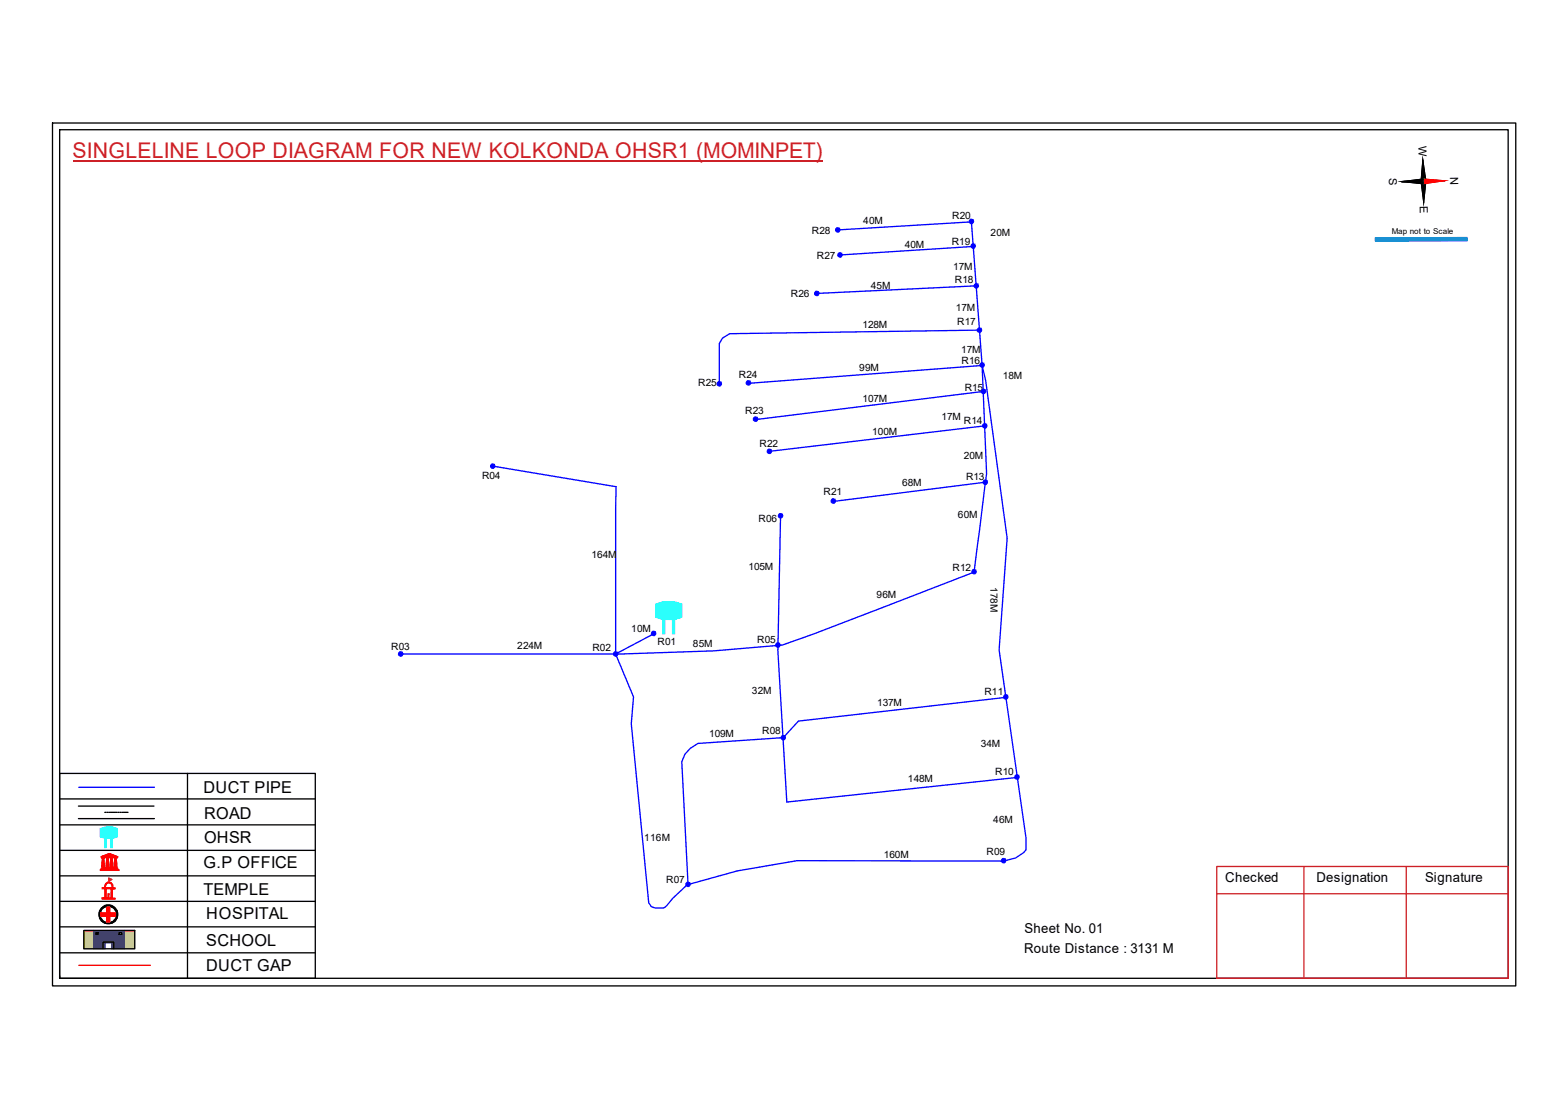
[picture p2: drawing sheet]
<svg xmlns="http://www.w3.org/2000/svg" width="297mm" height="210mm" viewBox="0 0 297 210" stroke-linecap="round" stroke-linejoin="round" font-family="sans-serif">
<path d="M11.3 151.2h48.4M11.3 156.1h48.4M14.9 152.6h14.3M14.9 154.9h14.3M35.5 146.4v38.8M11.3 175.4h48.4M11.3 161h48.4M11.3 165.8h48.4M11.3 170.6h48.4M11.3 180.3h48.4" fill="none" stroke="#000" stroke-width=".25"/>
<path d="M21 158.6h.3v1.8h-.3z" fill-rule="evenodd" fill="#0ffffc"/>
<path d="M21 158.6h.3v1.8h-.3z" fill="none" stroke="#0ffffc" stroke-width=".19"/>
<path d="M19.9 158.6h.2v1.8h-.2z" fill-rule="evenodd" fill="#0ffffc"/>
<path d="M19 156.9l1-.3a3.8 3.8 0 0 1 2.1 .2v1.6l-1.5 .3-1.6-.4zM19.9 158.6h.2v1.8h-.2z" fill="none" stroke="#0ffffc" stroke-width=".19"/>
<path d="M19 156.8a4 4 0 0 1 3.1 0v1.7a5.6 5.6 0 0 1-3 0z" fill-rule="evenodd" fill="#0ffffc"/>
<path d="M19 156.8a4 4 0 0 1 3.1 0v1.7a5.6 5.6 0 0 1-3 0z" fill="none" stroke="#0ffffc" stroke-width=".19"/>
<path d="M19 164.6h3.5v.2h-3.5zM19.2 164.3h3.1v.2h-3.1zM19.2 162.1l1.5-.6 1.6 .7zM19.3 162.4l.6-.1-.2 .1 .1 1.7h-.5l.1-1.7zM19.3 164.2h2.8v.1h-2.8zM19.5 162.1l1.2-.5 1.3 .5zM20.1 162.3h.5v1.8h-.5zM20.7 161.7l.2 .1-.2 .3zM20.9 162.3h.5v1.8h-.5zM21.6 162.3l.6 .1h-.1v1.7h-.4l.1-1.7z" fill="none" stroke="#f00" stroke-width=".19"/>
<path d="M21.6 162.3h.5v1.8h-.5z" fill-rule="evenodd" fill="#f00"/>
<path d="M21.6 162.3h.5v1.8h-.5z" fill="none" stroke="#f00" stroke-width=".19"/>
<path d="M20.9 162.3h.5v1.8h-.5z" fill-rule="evenodd" fill="#f00"/>
<path d="M20.9 162.3h.5v1.8h-.5z" fill="none" stroke="#f00" stroke-width=".19"/>
<path d="M20.1 162.3h.5v1.8h-.5z" fill-rule="evenodd" fill="#f00"/>
<path d="M20.1 162.3h.5v1.8h-.5z" fill="none" stroke="#f00" stroke-width=".19"/>
<path d="M19.3 162.3h.5v1.8h-.5z" fill-rule="evenodd" fill="#f00"/>
<path d="M19.3 162.3h.5v1.8h-.5z" fill="none" stroke="#f00" stroke-width=".19"/>
<path d="M20.6 161.7h.4v.4h-.4z" fill-rule="evenodd" fill="#f00"/>
<path d="M19 164.6h3.6v.2h-3.6zM19 164.7h3.6M19.2 164.3h3.1v.2h-3.1zM19.2 164.4h3.1M19.3 164.2h2.8v.1h-2.8zM19.3 164.3h2.8M20.6 161.7h.4v.4h-.4z" fill="none" stroke="#f00" stroke-width=".19"/>
<path d="M19.2 162.1l1-.4a.94 .94 0 0 1 1.1 0l1 .4v.2h-3.1zM19.9 162.1h.7l-.1-.3zM21 161.8l-.1 .3h.7z" fill-rule="evenodd" fill="#f00"/>
<path d="M19.2 162.1l1-.4a.94 .94 0 0 1 1.1 0l1 .4v.2h-3.1zM19.9 162.1l.6-.3 .1 .3zM20.1 168.1h1l-.1 1.9-.9-.1zM20.1 167.2a.73 .73 0 0 1 .9-.2 .73 .73 0 0 1 .4 .9v.2h.4v.1h-.5v1.7l.5 .1v.2l-2.5-.1v-.2h.6v-1.8h-.5v-.1h.5v-.4zM20.1 167.3a.55 .55 0 0 1 1 0l.2 .8-1.4-.1zM20.5 169.2l.1 .6zM20.6 166.5l.1 .5zM21 161.8l.6 .3h-.7z" fill="none" stroke="#f00" stroke-width=".19"/>
<path d="M20.6 166.2l.6 .3-.5 .3z" fill="none" stroke="#e66000" stroke-width=".19"/>
<path d="M20 167.2a.8 .8 0 0 1 1.4 .3v.5l.4 .1v.1l-.5 .1v1.5l.1 .2h.4v.2h-2.5v-.3l.6-.1v-1.6h-.6v-.2h.5zM20.1 167.4l-.2 .6h1.3l-.1-.6-.2-.3h-.5zM20.1 168.3v1.6h.9v-1.7zM20.4 169.2h.3l-.1 .7h-.2z" fill-rule="evenodd" fill="#f00"/>
<path d="M20 167.2a.8 .8 0 0 1 1.4 .3v.5l.4 .1v.1l-.5 .1v1.5l.1 .2h.4v.2h-2.5v-.3l.6-.1v-1.6h-.6v-.2h.5zM20.1 167.4l.3-.3h.5l.2 .3 .1 .6h-1.3zM20.1 168.3l.9-.1v1.7h-.9zM20.4 169.2h.3l-.1 .7h-.2z" fill="none" stroke="#f00" stroke-width=".19"/>
<path d="M20.6 166.5v.5z" fill="#f00"/>
<path d="M20.6 166.5v.5z" fill="none" stroke="#f00" stroke-width=".19"/>
<path d="M20.6 166.5v.5z" fill="#f00"/>
<path d="M20.6 166.5v.5z" fill="none" stroke="#f00" stroke-width=".19"/>
<path d="M20.6 166.5v.5z" fill="#f00"/>
<path d="M20.6 166.5v.5zM20.6 166.5v.5" fill="none" stroke="#f00" stroke-width=".19"/>
<path d="M20.7 166.8l-.1 .2z" fill="#f00"/>
<path d="M20.7 166.8l-.1 .2z" fill="none" stroke="#f00" stroke-width=".19"/>
<path d="M20.7 166.8v.2z" fill="#f00"/>
<path d="M20.7 166.8v.2z" fill="none" stroke="#f00" stroke-width=".19"/>
<path d="M20.6 167h.1z" fill="#f00"/>
<path d="M20.6 167h.1z" fill="none" stroke="#f00" stroke-width=".19"/>
<path d="M20.6 167h.1z" fill="#f00"/>
<path d="M20.6 167h.1z" fill="none" stroke="#f00" stroke-width=".19"/>
<path d="M20.6 166.2l.6 .3-.6 .3z" fill-rule="evenodd" fill="#e66000"/>
<path d="M20.6 166.2l.6 .3-.6 .3z" fill="none" stroke="#e66000" stroke-width=".19"/>
<path d="M11.3 146.4h48.4v38.8h-48.4zM19.9 153.8h.2M20.3 153.8h.2M20.7 153.8h.3M21 153.8h.4M21.5 153.8h.3M21.9 153.8h.2M22.3 153.8h.3M22.7 153.8h.3M23.2 153.8h.2M23.5 153.8h.3M23.9 153.8h.4" fill="none" stroke="#000" stroke-width=".25"/>
<path d="M14.9 149h14.3" fill="none" stroke="#00f" stroke-width=".25"/>
<g fill="none" stroke="#000" stroke-width=".19">
<path d="M19.3 172a1.38 1.38 0 0 1 2.4 .2 1.58 1.58 0 0 1 .3 1.6l-.2 .1a1.55 1.55 0 0 1-2.2 .4 1.55 1.55 0 0 1-.3-2.3z"/>
<circle cx="20.5" cy="173" r="1.81"/>
<circle cx="20.5" cy="173.1" r="1.78"/>
<circle cx="20.5" cy="173.1" r="1.59"/>
</g>
<path d="M18.7 173a1.81 1.81 0 0 1 3.6 0 1.81 1.81 0 0 1-3.6 0zM19.3 172a1.54 1.54 0 0 0 .3 2.3 1.54 1.54 0 0 0 2.2-.4l.2-.1a1.53 1.53 0 0 0-.9-2.1 1.37 1.37 0 0 0-1.8 .3z" fill-rule="evenodd" fill="#000"/>
<path d="M19.1 172.8h1.2v-1.1h.5v1.1h1.1v.6h-1.1v1.1h-.5v-1.1h-1.2z" fill="none" stroke="#f00" stroke-width=".25"/>
<path d="M19.1 172.8h1.1v-1.1h.6v1.1h1.1v.6h-1.1v1.1h-.6v-1.1h-1.1z" fill-rule="evenodd" fill="#f00"/>
<path d="M19.1 172.8h1.1v-1.1h.6v1.1h1.1v.6h-1.1v1.1h-.6v-1.1h-1.1z" fill="none" stroke="#f00" stroke-width=".19"/>
<path d="M14.9 182.7h13.6" fill="none" stroke="#f00" stroke-width=".25"/>
<path d="M15.9 176.1h1.9v3.5h-1.9zM23.6 176.1h1.9v3.5h-1.9z" fill-rule="evenodd" fill="#c8c92d"/>
<path d="M15.9 176.1h1.9v3.5h-1.9zM23.6 176.1h1.9v3.5h-1.9z" fill="none" stroke="#c8c92d" stroke-width=".19"/>
<path d="M17.7 176.1h5.9v3.5h-2.5v-1.1h-1.2v1.1h-2.2zM18.2 176.5v.4h.3v-.4zM22.6 176.5v.4h.4v-.4z" fill-rule="evenodd" fill="#293189"/>
<path d="M17.7 176.1h5.9v3.5h-2.5v-1.1h-1.2v1.1h-2.2zM18.2 176.5h.3v.4h-.3zM22.6 176.5h.4v.4h-.4z" fill="none" stroke="#293189" stroke-width=".19"/>
<path d="M9.9 23.3h277.2v163.3h-277.2zM11.3 24.6h274.4v160.6h-274.4zM273.7 34.2l-8.1 .2M15.9 176.1h9.6v3.5h-9.6zM18.2 176.5h.4v.4h-.4zM19.5 179.6v-1.3h2v1.3M22.6 176.5h.5v.4h-.5zM11.3 184.8v.4" fill="none" stroke="#000" stroke-width=".25"/>
<path d="M13.8 30.4h142M230.5 164h55.2v21.2h-55.2zM230.5 169.2h55.2M247 164v21.2M266.4 164v21.2" fill="none" stroke="#cd2027" stroke-width=".25"/>
<path d="M269.5 30.2l.6 4.1h-.9zM269.2 34.3h.9l-.4 4.1z" fill="#000"/>
<path d="M269.2 34.3h.9l-.4 4.1zM269.5 30.2l.6 4.1h-.9z" fill="none" stroke="#000" stroke-width=".19"/>
<path d="M269.6 33.9l4.1 .3-4.1 .6z" fill="#f00"/>
<path d="M269.6 33.9l4.1 .3-4.1 .6z" fill="none" stroke="#f00" stroke-width=".19"/>
<path d="M269.5 30.2l.6 4.1h-.9zM269.2 34.3h.9l-.4 4.1zM265.6 34.4l4-.5v.9z" fill="#000"/>
<path d="M265.6 34.4l4-.5v.9zM269.2 34.3h.9l-.4 4.1zM269.5 30.2l.6 4.1h-.9z" fill="none" stroke="#000" stroke-width=".19"/>
<path d="M273.7 34.2l-8.1 .2" fill="none" stroke="#000" stroke-width=".25"/>
<path d="M269.6 33.9l4.1 .3-4.1 .6z" fill="#f00"/>
<path d="M269.6 33.9l4.1 .3-4.1 .6z" fill="none" stroke="#f00" stroke-width=".19"/>
<path d="M265.6 34.4l4-.5v.9z" fill="#000"/>
<path d="M265.6 34.4l4-.5v.9z" fill="none" stroke="#000" stroke-width=".19"/>
<path d="M273.7 34.2l-4.1 .1" fill="none" stroke="#f00" stroke-width=".25"/>
<path d="M269.6 34.3l-4 .1" fill="none" stroke="#000" stroke-width=".25"/>
<path d="M260.6 45h17.2v.6h-17.2z" fill-rule="evenodd" fill="#0093dd"/>
<path d="M260.6 45h17.2v.6h-17.2z" fill="none" stroke="#0093dd" stroke-width=".19"/>
<path d="M260.6 45h17.3v.6h-17.3z" fill="none" stroke="#0093dd" stroke-width=".25"/>
<path d="M158.7 43.5l25.3-1.5 2.1 27.2 .6 2.9 4.1 29.8-1.5 21.1 5 35.5v2.4l-.4 .5-1.5 1-2.3 .6-39.1-.1-11.3 1.9-9.5 2.7-2.7 2.5-1.6 1.8-1.7 .1-.8-.3-.5-.7-3.3-33.9 .4-5.1-3.4-8.1M184.4 46.7l-25.3 1.6M185 54.1l-30.3 1.4M141.8 72.6l44.3-3.4 .8 20.5-2.4 18.6-30.5 11.8-5.8 2-12.9 1.1-17.6 .6h-41.8M185.5 62.5l-47.3 .7-1.3 .8-.6 1v7.7M186.3 74.1l-43.2 5.3M93.3 88.2l23.4 3.9-.1 31.7M147.9 97.6l-.5 25.6 1.7 28.6 43.6-4.6M186.6 80.6l-40.8 4.8M186.6 91.3l-28.7 3.6M123.8 120l-7.2 3.8M190.5 132l-39.2 4.5-2.9 3.1-16.2 1.1-1.4 .9-1.1 1.1-.5 1.5 1.1 23.2" fill="none" stroke="#00f" stroke-width=".25"/>
<circle cx="123.8" cy="119.8" r=".44" fill="#00f"/>
<circle cx="123.8" cy="119.8" r=".44" fill="none" stroke="#00f" stroke-width=".19"/>
<circle cx="116.6" cy="123.7" r=".44" fill="#00f"/>
<circle cx="116.6" cy="123.7" r=".44" fill="none" stroke="#00f" stroke-width=".19"/>
<circle cx="75.9" cy="123.7" r=".44" fill="#00f"/>
<circle cx="75.9" cy="123.7" r=".44" fill="none" stroke="#00f" stroke-width=".19"/>
<circle cx="93.4" cy="88.2" r=".44" fill="#00f"/>
<circle cx="93.4" cy="88.2" r=".44" fill="none" stroke="#00f" stroke-width=".19"/>
<circle cx="130.4" cy="167.3" r=".44" fill="#00f"/>
<circle cx="130.4" cy="167.3" r=".44" fill="none" stroke="#00f" stroke-width=".19"/>
<circle cx="148.4" cy="139.6" r=".44" fill="#00f"/>
<circle cx="148.4" cy="139.6" r=".44" fill="none" stroke="#00f" stroke-width=".19"/>
<circle cx="190.1" cy="162.9" r=".44" fill="#00f"/>
<circle cx="190.1" cy="162.9" r=".44" fill="none" stroke="#00f" stroke-width=".19"/>
<circle cx="190.6" cy="131.9" r=".44" fill="#00f"/>
<circle cx="190.6" cy="131.9" r=".44" fill="none" stroke="#00f" stroke-width=".19"/>
<circle cx="192.7" cy="147" r=".44" fill="#00f"/>
<circle cx="192.7" cy="147" r=".44" fill="none" stroke="#00f" stroke-width=".19"/>
<circle cx="147.4" cy="122" r=".44" fill="#00f"/>
<circle cx="147.4" cy="122" r=".44" fill="none" stroke="#00f" stroke-width=".19"/>
<circle cx="147.9" cy="97.6" r=".44" fill="#00f"/>
<circle cx="147.9" cy="97.6" r=".44" fill="none" stroke="#00f" stroke-width=".19"/>
<circle cx="184.5" cy="108.2" r=".44" fill="#00f"/>
<circle cx="184.5" cy="108.2" r=".44" fill="none" stroke="#00f" stroke-width=".19"/>
<circle cx="186.7" cy="91.2" r=".44" fill="#00f"/>
<circle cx="186.7" cy="91.2" r=".44" fill="none" stroke="#00f" stroke-width=".19"/>
<circle cx="157.9" cy="94.8" r=".44" fill="#00f"/>
<circle cx="157.9" cy="94.8" r=".44" fill="none" stroke="#00f" stroke-width=".19"/>
<circle cx="145.8" cy="85.4" r=".44" fill="#00f"/>
<circle cx="145.8" cy="85.4" r=".44" fill="none" stroke="#00f" stroke-width=".19"/>
<circle cx="143.1" cy="79.3" r=".44" fill="#00f"/>
<circle cx="143.1" cy="79.3" r=".44" fill="none" stroke="#00f" stroke-width=".19"/>
<circle cx="141.8" cy="72.4" r=".44" fill="#00f"/>
<circle cx="141.8" cy="72.4" r=".44" fill="none" stroke="#00f" stroke-width=".19"/>
<circle cx="136.3" cy="72.6" r=".44" fill="#00f"/>
<circle cx="136.3" cy="72.6" r=".44" fill="none" stroke="#00f" stroke-width=".19"/>
<circle cx="186.3" cy="74" r=".44" fill="#00f"/>
<circle cx="186.3" cy="74" r=".44" fill="none" stroke="#00f" stroke-width=".19"/>
<circle cx="186.1" cy="69" r=".44" fill="#00f"/>
<circle cx="186.1" cy="69" r=".44" fill="none" stroke="#00f" stroke-width=".19"/>
<circle cx="186.6" cy="80.6" r=".44" fill="#00f"/>
<circle cx="186.6" cy="80.6" r=".44" fill="none" stroke="#00f" stroke-width=".19"/>
<circle cx="185.6" cy="62.4" r=".44" fill="#00f"/>
<circle cx="185.6" cy="62.4" r=".44" fill="none" stroke="#00f" stroke-width=".19"/>
<circle cx="185" cy="54.1" r=".44" fill="#00f"/>
<circle cx="185" cy="54.1" r=".44" fill="none" stroke="#00f" stroke-width=".19"/>
<circle cx="154.7" cy="55.5" r=".44" fill="#00f"/>
<circle cx="154.7" cy="55.5" r=".44" fill="none" stroke="#00f" stroke-width=".19"/>
<circle cx="159.1" cy="48.2" r=".44" fill="#00f"/>
<circle cx="159.1" cy="48.2" r=".44" fill="none" stroke="#00f" stroke-width=".19"/>
<circle cx="184.4" cy="46.5" r=".44" fill="#00f"/>
<circle cx="184.4" cy="46.5" r=".44" fill="none" stroke="#00f" stroke-width=".19"/>
<circle cx="158.7" cy="43.5" r=".44" fill="#00f"/>
<circle cx="158.7" cy="43.5" r=".44" fill="none" stroke="#00f" stroke-width=".19"/>
<circle cx="184" cy="41.9" r=".44" fill="#00f"/>
<circle cx="184" cy="41.9" r=".44" fill="none" stroke="#00f" stroke-width=".19"/>
<path d="M125.7 117.1v2.9M127.6 117.1v2.9" fill="none" stroke="#0ffffc" stroke-width=".42"/>
<path d="M124.2 114.4a6 6 0 0 1 4.9 0v2.4a6.4 6.4 0 0 1-4.9 0zM125.5 117.1h.4v2.9h-.4zM127.4 117.1h.4v2.9h-.4z" fill="none" stroke="#0ffffc" stroke-width=".19"/>
<path d="M124.2 114.3a6.9 6.9 0 0 1 5 0v2.5a6.9 6.9 0 0 1-5 0z" fill-rule="evenodd" fill="#0ffffc"/>
<path d="M124.2 114.3a6.9 6.9 0 0 1 5 0v2.5a6.9 6.9 0 0 1-5 0z" fill="none" stroke="#0ffffc" stroke-width=".19"/>
<text font-size="4.1" fill="#cd2027" x="13.8" y="29.9">SINGLELINE LOOP DIAGRAM FOR NEW KOLKONDA OHSR1 (MOMINPET)</text>
<g font-size="3.1">
<text x="38.6" y="150">DUCT PIPE</text>
<text x="38.6" y="154.9">ROAD</text>
<text x="38.6" y="159.5">OHSR</text>
<text x="38.6" y="164.3">G.P OFFICE</text>
<text x="38.6" y="169.3">TEMPLE</text>
<text x="39.1" y="173.9">HOSPITAL</text>
<text x="39.1" y="179">SCHOOL</text>
<text x="39.1" y="183.8">DUCT GAP</text>
</g>
<g font-size="2.6">
<text x="232.1" y="167">Checked</text>
<text x="249.4" y="167">Designation</text>
<text x="270" y="167">Signature</text>
<text x="194.1" y="176.6">Sheet No. 01</text>
<text x="194" y="180.3">Route Distance : 3131 M</text>
</g>
<g font-size="2.1">
<text x="268.7" y="27.6" transform="rotate(89 268.7 27.6)">W</text>
<text x="263.1" y="33.7" transform="rotate(89 263.1 33.7)">S</text>
<text x="274.7" y="33.4" transform="rotate(89 274.7 33.4)">N</text>
<text x="268.9" y="39" transform="rotate(89 268.9 39)">E</text>
</g>
<g font-size="1.9">
<text x="180.4" y="41.5">R20</text>
<text x="153.8" y="44.3">R28</text>
<text x="163.5" y="42.4">40M</text>
<text x="171.4" y="46.9">40M</text>
<text x="180.3" y="46.4">R19</text>
<text x="187.7" y="44.6">20M</text>
<text x="154.7" y="49.1">R27</text>
<text x="180.5" y="51.1">17M</text>
<text x="180.9" y="53.6">R18</text>
<text x="149.8" y="56.3">R26</text>
<text x="165" y="54.6">45M</text>
<text x="181.1" y="58.8">17M</text>
<text x="163.4" y="62.1">128M</text>
<text x="181.3" y="61.6">R17</text>
<text x="140" y="71.5">R24</text>
<text x="162.8" y="70.3">99M</text>
<text x="182.1" y="66.9">17M</text>
<text x="182.2" y="68.8">R16</text>
<text x="189.9" y="71.7">18M</text>
<text x="132.3" y="73.2">R25</text>
<text x="163.4" y="76.1">107M</text>
<text x="182.8" y="73.9">R15</text>
<text x="141.2" y="78.3">R23</text>
<text x="165.2" y="82.3">100M</text>
<text x="178.3" y="79.4">17M</text>
<text x="182.6" y="80.2">R14</text>
<text x="143.9" y="84.7">R22</text>
<text x="182.6" y="86.9">20M</text>
<text x="91.3" y="90.6">R04</text>
<text x="156" y="93.6">R21</text>
<text x="170.9" y="92">68M</text>
<text x="183" y="90.9">R13</text>
<text x="143.7" y="98.9">R06</text>
<text x="181.5" y="98.1">60M</text>
<text x="112.1" y="105.6">164M</text>
<text x="141.8" y="107.9">105M</text>
<text x="166.1" y="113.1">96M</text>
<text x="180.5" y="108">R12</text>
<text x="187.7" y="111.2" transform="rotate(90 187.7 111.2)">178M</text>
<text x="119.6" y="119.6">10M</text>
<text x="74.1" y="123">R03</text>
<text x="98" y="122.8">224M</text>
<text x="112.2" y="123.2">R02</text>
<text x="124.6" y="122.2">R01</text>
<text x="131.3" y="122.4">85M</text>
<text x="143.5" y="121.8">R05</text>
<text x="142.4" y="131.4">32M</text>
<text x="186.5" y="131.6">R11</text>
<text x="166.2" y="133.7">137M</text>
<text x="134.3" y="139.5">109M</text>
<text x="144.4" y="138.9">R08</text>
<text x="185.8" y="141.4">34M</text>
<text x="172" y="148">148M</text>
<text x="188.5" y="146.6">R10</text>
<text x="188.2" y="155.7">46M</text>
<text x="122" y="159.2">116M</text>
<text x="186.9" y="161.8">R09</text>
<text x="126.2" y="167.2">R07</text>
<text x="167.4" y="162.3">160M</text>
</g>
<text font-size="1.5" x="263.7" y="44.2">Map not to Scale</text>
</svg>
